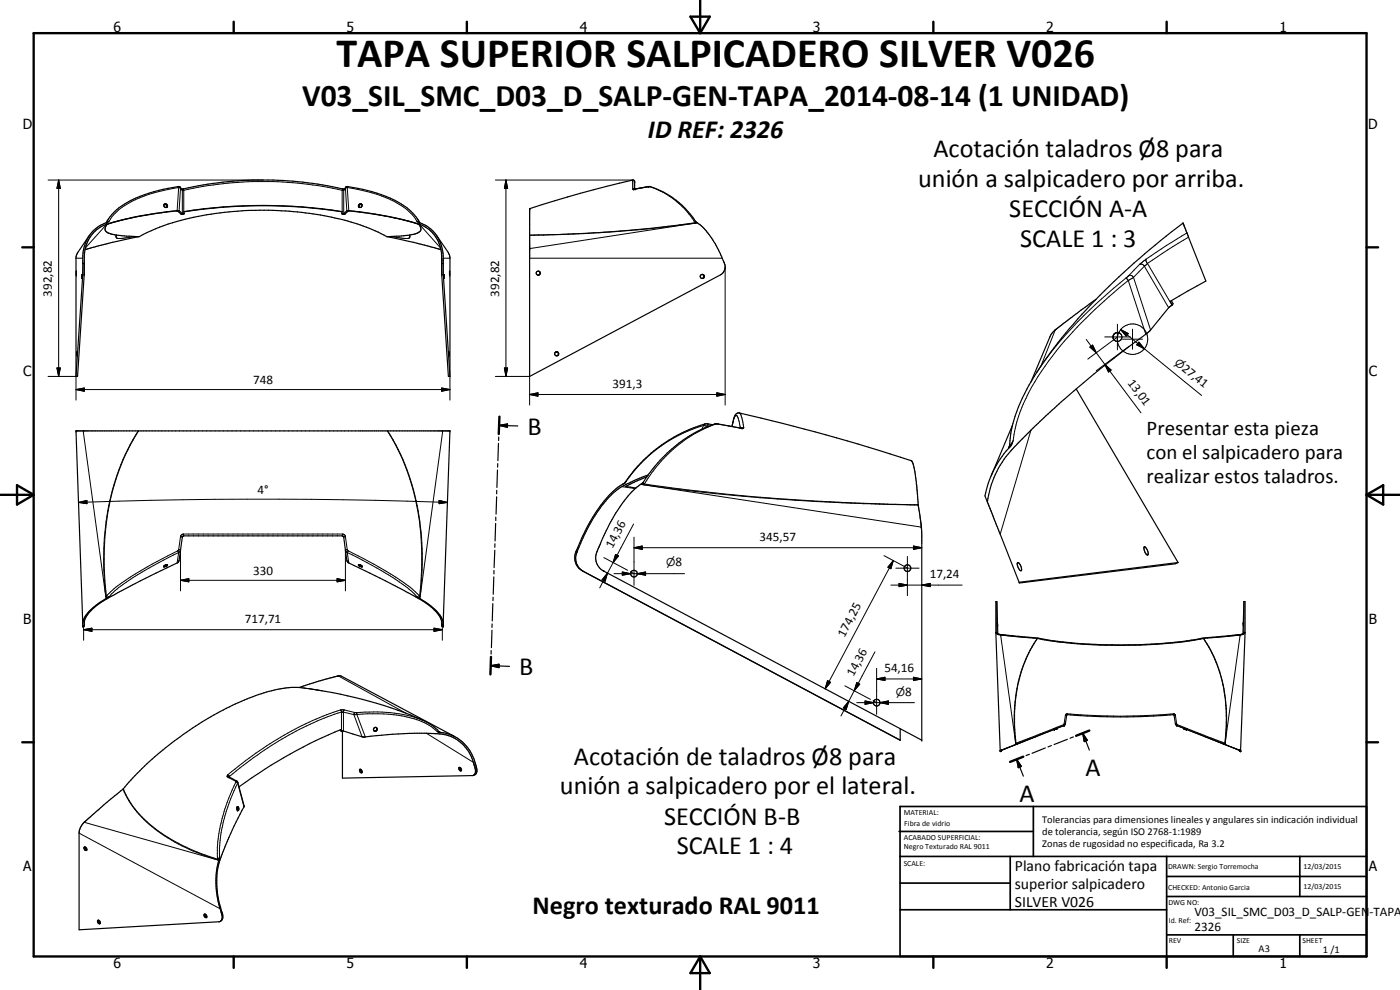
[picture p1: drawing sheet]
<svg xmlns="http://www.w3.org/2000/svg" width="420mm" height="297mm" viewBox="0 0 420 297" stroke-linecap="round" stroke-linejoin="round" font-family="sans-serif">
<g fill="none" stroke="#000" stroke-width=".35">
<path d="M54.6 56.8a110.2 110.2 0 0 1 21.3-2.8h6a110.1 110.1 0 0 1 21.4 2.8M54.6 56.9l-.6-.9a39.6 39.6 0 0 0-18.4 6.4 14.7 14.7 0 0 0-3.8 4.5M103.2 56.9l.6-.9a38 38 0 0 1 19 6.9l2 2.1 1.2 1.9M190.7 56.7l3.9-.7a22.7 22.7 0 0 1 11.5 7l2.8 3.7M190.7 56.7l-.5 .1M190.7 56.7l-.3 .1v-2.3l-.2-.4a303.5 303.5 0 0 0-31.2 8.5v50.3l57.8-30.9a2.85 2.85 0 0 0 .4-3.4 30.2 30.2 0 0 0-7-11.1l-1.2-.8M26.8 70.7l-3.4 5-.6 1.5v35.7M31.8 66.8l-1.5 .7a10.8 10.8 0 0 0-5.5 9.1v5.9l-2 30.4M32.8 66.3l-1 .5M36.2 66.1l-3.7 1.1a1.45 1.45 0 0 0-1 1.5 1.45 1.45 0 0 0 1.3 1.3 28 28 0 0 0 9 1M41.8 71l-7.9 1.7-8.4 2.2M41.8 71a74.8 74.8 0 0 1 30.9-7.8 93.8 93.8 0 0 1 38.1 5.3l5.3 2.5"/>
<path d="M49.2 61.4l.7 .1 .2 .6M49.2 61.4v.1a.65 .65 0 0 0 .2 .6 .65 .65 0 0 0 .8 0M49.2 61.4l.1-.2a.66 .66 0 0 1 .8 .1 .66 .66 0 0 1 .1 .8M50.1 62.1v.1M53.7 63.2l-6.9 .8-6.2 1.1-4.1 .9M53.7 63.2h.1M55 64.2h-.7l-1-.9-6.4 .8a72.3 72.3 0 0 0-16 3.6 10.2 10.2 0 0 0-5.6 8.9v5.8l-2 30.5h-.5M55.2 64.1h-.1M67 62.1l-11.8 1.4v.7l-.5-.1-.9-.9M67 62.1a157 157 0 0 1 23.8 0M67 62.1l-11.8 1.4M67 62.1a152.2 152.2 0 0 1 23.8 0"/>
<path d="M90.8 62.1l11.8 1.4v.7l.6-.1 .9-.9a93.2 93.2 0 0 1 16.9 2.8l1.2 .3a15.1 15.1 0 0 1 6.1 2.3 10.2 10.2 0 0 1 4.2 8v5.7l2.1 30.6h.4M90.8 62.1l11.8 1.4M102.6 64.1h.1M102.8 64.2h.7l1.1-.9h.2l9.1 1.2M108.6 61.4l-.7 .1-.1 .7M114.1 64.5l6.6 1.3 4.8 1.4M116.1 71l7.9 1.7 8.3 2.2M125.1 66.3l.9 .5M125.6 67.3a1.4 1.4 0 0 1 .8 1.2 1.4 1.4 0 0 1-.9 1.3 16.7 16.7 0 0 1-6.4 1.1l-3 .1M126 66.8a10.2 10.2 0 0 1 4.5 3.1 11.6 11.6 0 0 1 2.5 6.7v5.7l2 30.6M131.1 70.7l3.4 5 .5 1.5v35.7M208.9 66.7h.1"/>
<path d="M209.1 66.8h.1M355.1 67.1l-.1-.2a193.4 193.4 0 0 0-41.9 41.9 52.9 52.9 0 0 0-9.8 22l-.3 3.1M355.1 67.1h.1M355.1 67.1l1.1 2.8M356.2 69.9h.1M356.2 69.9l5.7 14.4-10.7 6.1 .6 1.1M22.9 81.4v1.1zM24.6 82.3v1.3M24.6 82.4v1.1M133.2 82.3v1.3M133.2 82.4v1.1M134.9 81.4v1.1z"/>
<path d="M161.5 81.4h.2M210.6 82.3h.1M210.7 82.3a.61 .61 0 0 0-.6 .7 .61 .61 0 0 0 .8 .5 .61 .61 0 0 0 .4-.7M210.7 82.3l.5 .3M210.7 82.3l.4 .2M211.1 83.4l-.2 .1M211.2 82.5l.1 .2M211.2 82.6l.1 .3M211.2 82.6l.1 .2M211.3 83.1l-.1 .2M211.3 82.7v.4M329 89.8l-12.3 9.2-1.2 1.2-.4 .8"/>
<path d="M351.5 90.2l.6 .9-.3 .4M351.8 91.5l-1.1 .8-6.4 7.6a359.2 359.2 0 0 0-25.8 20.6l-8 7.5-5 5a29.5 29.5 0 0 0-9.2 17.6M23.1 105.8v.7M23.1 105.7v1.1M23.1 106.7h.1M134.7 106.7v-1.1v1.2M134.8 106.7h-.1M166.7 105.7l-.3 .5 .3 .5 .8-.2M166.7 105.7l-.1 .1M166.9 105.6h.3M166.9 105.6l-.2 .1M167.2 105.6l.4 .4"/>
<path d="M167.2 105.6l.2 .1M167.5 105.8l.1 .2M167.6 106l-.1 .5M167.6 105.9v.4M167.6 106.4l-.1 .2M167.6 106.3l-.1 .2M315.1 101l-5.7 13.6M323 116.7l30.6 52.1M334 101.2l.1 .3M334.1 101.6l.5 .6M334.2 100.6l-.2 .5M336.1 100a1.32 1.32 0 0 0-2 1.1 1.32 1.32 0 0 0 1.9 1.3 1.32 1.32 0 0 0 .2-2.3 1.31 1.31 0 0 0-2 .4"/>
<path d="M149.4 139.1l-.1 1.1M149.6 133l-.2 5.2M149.7 131.1l-.1 1.1M149.8 127.6l2.5-.4v1zM149.8 127.6l5.6 .2M149.9 125l-.2 5.2M213.9 127.4l-1.6-.2a41.6 41.6 0 0 0-21.2 13l-3.5 4.5M219.7 128l.6-2.6a1.49 1.49 0 0 1 1.6-1.5 565.3 565.3 0 0 1 51.6 14.4 16 16 0 0 1 1.5 7l.5 6.2 1.1 8.4v62.2l-95.5-50.8a4.8 4.8 0 0 1-1.4-7l2.2-5 2.6-4.8a29.3 29.3 0 0 1 8.6-9.8l1-1.7M222.7 128.4l-7.2-1.2a11.3 11.3 0 0 0-4.6 1.5 42.7 42.7 0 0 0-16.8 14.3M303.9 127.6l-6.4 15.1M304.1 132.2l-.5 1.2a31.4 31.4 0 0 0-8 15.4l.7 1.8M148.7 157.1l-.1 5.2"/>
<path d="M148.8 155.2v1M149 149.1l-.1 5.2M149.1 147.1l-.1 1.1M149.3 141l-.2 5.3M186.9 145.3h.1M187.9 144.4l-1.1 .9a28 28 0 0 0-9.3 10.5l-3.6 7.2a9.6 9.6 0 0 0-1.4 5.1 4.3 4.3 0 0 0 2.3 3.2l95.4 50.8M194.1 143l-6.4 3 3.1 .4M194.6 142.5l-1.4 .5a25.8 25.8 0 0 0-10.6 6.4 50.2 50.2 0 0 0-9.8 18 4.6 4.6 0 0 0 2.3 4M296.3 150.6l9.5 24.1M32.8 179l-.8 .5a19.2 19.2 0 0 0-6.3 5.2l-.8 1.6v1.7l.4-.2 .1-1.9 .9-1.5a22.2 22.2 0 0 1 8-6l7.8-4.1 11.4-5.6 .3-.6 .9-7 .4-.3h47.7l.4 .4 .9 6.9 .4 .7 16.8 8.4a46.4 46.4 0 0 1 8.5 5.3l1.4 1.4 1 1.4 .3 .8v1.7l.5 .2-.1-1.7-.7-1.6a13.8 13.8 0 0 0-4.7-4.1l-2.4-1.6M49.6 169.5l-.1 .1M50.2 169.5h-.6"/>
<path d="M50.2 169.5h.1M50.3 169.5l-.4 .4-.7 .2v-.3l.5-.3M50.3 169.5l-.1 .1M103.1 161v.1M107.6 169.5h.1M107.6 169.5v.1M108 169.5l.4 .1M108.1 169.5l.6 .3-.1 .3-.5-.1-.5-.4M108.1 169.5h-.5M148 179.2l-.1 1M148.2 173.1l-.2 5.2M148.2 171.2v1"/>
<path d="M148.5 165.1l-.2 5.2M148.5 163.2v1M173 165.2v.1M181 171.2l.4 .2M305.4 168.8a2.2 2.2 0 0 1 1.1 2.4 2.21 2.21 0 0 1-1.1-2.4zM343.4 164.1a1.97 1.97 0 0 1 1 2.4 2.46 2.46 0 0 1-1.1-2.2zM353.6 168.8l-.9 .4-46.8 5.7-.1-.2M353.6 168.8l-47.8 5.9M24.8 187.1l-2-57.8h112.2l-2 57.8M147.3 199.7l2.5-.4v1zM147.3 199.7l5.6 .2M147.4 197.1l-.2 5.3"/>
<path d="M147.4 195.2v1.1M147.6 189.1l-.1 5.2M147.7 187.2l-.1 1.1M147.9 181.1l-.2 5.2M298.9 189.8l1.3 35.4M299.2 180.5h-.3v9.4l.8 .5 4.9 .6a98.6 98.6 0 0 1 13.5 1.7 165.8 165.8 0 0 0 32.3 .3l4.3-.4a131.3 131.3 0 0 1 15.9-1.9l1.6-.2a1.39 1.39 0 0 0 1.5-.8M299.2 180.5l.3 9.6M299.2 180.5v9.4l.3 .2M299.2 189.8v.1M299.3 186.9l.1 .7M299.3 187.5l.1 .1M299.3 187.1l.1 .2"/>
<path d="M299.5 190.1l.9 .3 5.3 .5a74.1 74.1 0 0 1 11.6 1.5l2.6 .3a150.4 150.4 0 0 0 19.1 .8l13-.7 9-1.4 10-.9 2-.4M373.2 186.9v.7M373.3 189.8v.1M373.3 180.5h.4v9.2M373.3 180.5v9.4l-.3 .2M373.3 180.5l-.3 9.6M373.7 189.8l-1.4 35.4M92.9 206.7a123.7 123.7 0 0 1 35.4 10.1l1.9 1.3 1.6 1.5M102.1 219v.2l.3 .2M102.4 219.4v-.5a145.6 145.6 0 0 0-30.7 17.2M102.8 219.3v14.2l39.3-.9a1.81 1.81 0 0 0 .3-2.6l-.3-1.1a11.8 11.8 0 0 0-12.4-8.8h-8.6l-12 1-6-1.8-.7 .1M112.8 218.3a.61 .61 0 0 1 .2 .7 .61 .61 0 0 1-.7 .3"/>
<path d="M131.2 219.5l1.1 .3a10.4 10.4 0 0 1 4.2 1.3M131.8 219.6h.1M270.2 218.7v3.4M316.7 218.7l-.3 .1M316.8 218.7h.1M316.9 218.7l-.3 .1M316.9 218.6v.1M316.9 218.6l-11.9 4.8M316.9 218.6l2.6-1 .7-3.1a212.9 212.9 0 0 0 32.2 0l.5 3 2.6 1.1M317.1 218.6h-.2M326.9 219.2l-4 1.6M355.3 218.6h.1"/>
<path d="M355.4 218.6h.1M355.4 218.6l.3 .1M355.5 218.6l.2 .1M355.5 218.6l11.6 4.6M355.7 218.7l.4 .1M355.8 218.7h.1M68.7 233.1l2.6 1.5 2 7.3-3 5.8-3.2 7.4a22.4 22.4 0 0 0-2 8.2l.2 5.1 1.2 4.8a2.8 2.8 0 0 1 0 3M108 230.8a.62 .62 0 0 1 .6 .4 .62 .62 0 0 1-.2 .7l-.5-.6zM108.2 230.8l.1 .5 .4 .4M136.5 221l-34.1-18.1-.6-.2-1.4 .4-8.6 2.5a11.9 11.9 0 0 1-5.2 .7 43.3 43.3 0 0 0-12.4 3.4l-3.6 1.5a102.1 102.1 0 0 0-33.7 25.6l-7.9 6.6a23.2 23.2 0 0 0-4.8 4.8l-.5 1.6v29.2l42.1-2.4 .7-.4M136.5 221.1a12.8 12.8 0 0 1 6.6 10.5l-.5 .8-.5 .2M138 230.3a.55 .55 0 0 0-.2 .7 .55 .55 0 0 0 .7 .2"/>
<path d="M138 230.3l.3 .2 .2 .7M138 230.3l.5 .8M270.1 222.1h.1M300.5 225.1l-.3 .1M300.6 225.1h-.1M300.9 225h-.3M301.4 224.7l-.9 .4M301.4 224.8l-.5 .2M302 224.5l-.6 .3M305 223.4l-2.9 1.1M305 223.4l-3.6 1.3M305.1 227.8l1.4 2.2-.9 .3z"/>
<path d="M305.1 227.8l2 5.1M305.5 223.1l-.5 .3M307.1 227l-4 1.6M308.9 226.3l-1 .4M313.7 224.4l-4 1.6M315.5 223.7l-1 .4M320.3 221.8l-4 1.6M322.1 221.1l-1 .4M324.9 220l1.4 2.1-.9 .4zM324.9 220l2 5M367.1 223.2l.5 .2M367.1 223.2l.4 .2"/>
<path d="M367.5 223.4l4.3 1.6M367.6 223.4l2.8 1.1M370.5 224.5l1.3 .5M371.8 225l.5 .2M372 225.1l.1 .1M372.2 225.2h.1M25.5 254.1a.54 .54 0 0 0-.1 .8 .54 .54 0 0 0 .7 .1M25.5 254.1l.4 .3 .2 .6M25.5 254.1l.2 .6 .4 .3M65.9 257l-.1 .9a17.5 17.5 0 0 0-1 5.8 30.4 30.4 0 0 0 1.7 10.3v.1a2.33 2.33 0 0 1 0 2.1M71.2 242.2l.1 .9M71.4 242.1l-.1-.1a.68 .68 0 0 0-.2 .7 .68 .68 0 0 0 .4 .5l.1-.1"/>
<path d="M71.4 242.1h.1M71.4 242.1l.3 .3-.1 .7M71.6 243.1h.1M29.4 276.1a.6 .6 0 0 1 .6 .4 .6 .6 0 0 1-.2 .7l-.5-.5zM29.5 276.1l.1 .5 .5 .4M61.5 274.3a.58 .58 0 0 0-.2 .7 .58 .58 0 0 0 .7 .3v-.1M61.5 274.3l.5 .4v.5M61.5 274.3l.2 .6 .3 .3M66.5 276.2l-.3 .2"/>
<circle cx="108.2" cy="61.7" r=".56"/>
<circle cx="161.5" cy="82" r=".61"/>
<circle cx="190.3" cy="172.1" r="1.01"/>
<circle cx="272.3" cy="170.5" r="1"/>
<circle cx="112.6" cy="218.8" r=".58"/>
<circle cx="263.1" cy="210.8" r=".99"/>
</g>
<g fill="#000">
<circle cx="190.2" cy="56.8" r=".18"/>
<circle cx="190.4" cy="54.5" r=".18"/>
<circle cx="159" cy="62.7" r=".18"/>
<circle cx="159" cy="62.6" r=".18"/>
<circle cx="159" cy="74.5" r=".18"/>
<circle cx="208.8" cy="66.5" r=".18"/>
<circle cx="355" cy="66.9" r=".18"/>
<circle cx="22.9" cy="82.5" r=".18"/>
<circle cx="134.9" cy="82.5" r=".18"/>
<circle cx="23.1" cy="105.6" r=".18"/>
<circle cx="134.7" cy="105.6" r=".18"/>
<circle cx="22.8" cy="129.3" r=".18"/>
<circle cx="22.9" cy="129.3" r=".18"/>
<circle cx="135" cy="129.3" r=".18"/>
<circle cx="222.7" cy="128.4" r=".18"/>
<circle cx="187.6" cy="144.7" r=".18"/>
<circle cx="193.1" cy="144.7" r=".18"/>
<circle cx="275.5" cy="151.5" r=".18"/>
<circle cx="276.5" cy="158.2" r=".18"/>
<circle cx="49.2" cy="170" r=".18"/>
<circle cx="49.8" cy="169.5" r=".18"/>
<circle cx="50.2" cy="169.5" r=".18"/>
<circle cx="108" cy="169.5" r=".18"/>
<circle cx="108.7" cy="170" r=".18"/>
<circle cx="24.9" cy="188" r=".18"/>
<circle cx="133" cy="188" r=".18"/>
<circle cx="299.2" cy="189.8" r=".18"/>
<circle cx="299.3" cy="186.9" r=".18"/>
<circle cx="299.4" cy="187.6" r=".18"/>
<circle cx="300.3" cy="190.5" r=".18"/>
<circle cx="372.2" cy="190.5" r=".18"/>
<circle cx="373.2" cy="187.6" r=".18"/>
<circle cx="373.2" cy="186.9" r=".18"/>
<circle cx="373.3" cy="189.8" r=".18"/>
<circle cx="316.4" cy="218.8" r=".18"/>
<circle cx="317.1" cy="218.6" r=".18"/>
<circle cx="319.4" cy="217.7" r=".18"/>
<circle cx="353.1" cy="217.7" r=".18"/>
<circle cx="355.3" cy="218.6" r=".18"/>
<circle cx="355.4" cy="218.6" r=".18"/>
<circle cx="356.1" cy="218.8" r=".18"/>
<circle cx="68.7" cy="233.1" r=".18"/>
<circle cx="276.6" cy="222.1" r=".18"/>
<circle cx="300.2" cy="225.2" r=".18"/>
<circle cx="300.5" cy="225.1" r=".18"/>
<circle cx="372" cy="225.1" r=".18"/>
<circle cx="372.3" cy="225.2" r=".18"/>
<circle cx="71.2" cy="243.1" r=".18"/>
</g>
<g fill="none" stroke="#000" stroke-width=".3">
<path d="M14.4 54h64.5M17.6 54l.5 2.5h-1zM17.6 54v58.9M53.4 56l.2 .3M53.6 56.3a40.1 40.1 0 0 0-16.8 5.8l-2.3 1.9-1.7 2.3-.9 .5M53.6 56.3l.5 .1M53.6 56.3l-.4 6.9M54.1 56.2l.1 .2M54.1 56.4h.1M54.2 56.4l.5 .7M54.2 56.4l-.4 6.8M54.6 56.9l.1 .2"/>
<path d="M54.7 57.1v7M55.1 56.7h.1M55.1 56.7v7.4M102.8 56.7h.1M102.8 57.1a105.3 105.3 0 0 0-20.9-2.6h-6a111.8 111.8 0 0 0-21.2 2.7M102.8 57.1v.1M102.8 56.7l-.1 7.4M103.2 56.9v7.2M103.7 56.4l-.6 .8h-.3M103.7 56.4l.4 6.8M103.7 56.4h.1M103.8 56.2l-.1 .2"/>
<path d="M104.2 56.3a40.1 40.1 0 0 1 16.9 5.8 17.5 17.5 0 0 1 4.2 4.4l.5 .3M104.2 56.3l-.5 .1M104.2 56.3l.5 6.9M104.4 56h.1M104.4 56l-.2 .3M148.7 54h41.3M151.8 54l.5 2.5h-.9zM151.8 54v58.9M189.9 54h.1M189.9 54v2.7M189.9 56.7h.8M189.9 56.7l.4 .1"/>
<path d="M190.7 56.7h.1M194.6 56h.1M195 56a25.3 25.3 0 0 1 13.4 10.5l.2 .3M195.1 56l-4.4 .7M22.8 77.5h2M24.8 79l.5 .1M32 66.8h.1M32 67.3l-6.4 7.1M32.6 65.6l-.6 1.2M34.9 71.2v.1M35 70.5l-.1 .1a.57 .57 0 0 0-.1 .6 .57 .57 0 0 0 .6 .3l4.9-.5M122.9 70.5l.1 .3a.53 .53 0 0 1-.1 .6 .53 .53 0 0 1-.5 .1l-4.9-.5"/>
<path d="M125.2 65.6l.7 1.2M125.8 66.8h.1M125.8 67.3l6.4 7.1M125.9 66.8h.1M133 77.5h2M133 79l-.5 .1M159 77.5h57.7M159 70.5h1.3M170.5 70.3l-8.8 .2M208.6 66.8v.2M208.6 66.8a358.9 358.9 0 0 1-28.8 3l-9.3 .4M208.6 67l-16 1.9-9.6 .7-24 1"/>
<path d="M208.8 66.5l-.2 .3M209.1 66.8l-.5 .2M209.2 66.8l-50.2 7.8M342 79.4l-3.3 3.3M342 79.4a1.04 1.04 0 0 1 1.4 .5M343.4 79.9l-3.2 3.3M343.4 79.9l7.3 12.4M343.9 77.8v.6l.5 .6M343.9 77.8l-1.9 1.6M344.4 79l-1 .9M344.4 79l7.3 12.6M356.2 69.9l-6.2 3.8-6.1 4.1"/>
<path d="M356.7 71.2l-12.3 7.8M24.8 82.5h.5M133 82.5h-.4M217.6 80.1v41.4M316.7 99l-4.3 10.8M335.4 97.3v7.6M336.3 98.9l2.3 1.2-.6 .7zM336.3 98.9l7.1 5.7M338 83.4a127.7 127.7 0 0 0-26.8 28.3M338 83.4l.6 .8M338.6 84.2a119 119 0 0 0-29 32 44 44 0 0 0-5.5 16l-1.1 1.6M338.6 84.2l5.3 16.1"/>
<path d="M338.7 82.7l-.7 .7M338.7 82.7h1l.5 .5M339.9 98.8v6M340.2 83.2l-1.6 1M340.2 83.2l5.1 15.8M14.4 112.9h8.4v7.2M17.1 110.4h1l-.5 2.5zM22.8 116.9l2.5-.5v1zM22.8 116.9h112.2M132.5 116.4l2.5 .5-2.5 .5zM135 112.9v7.2M148.7 112.9h10.3v8.6"/>
<path d="M151.4 110.4h.9l-.5 2.5zM159 118.4l2.4-.5v1zM159 118.4h58.6M215.1 117.9l2.5 .5-2.5 .5zM326 101.9l3 3.9M327.1 104.1l.8-.6 1.1 2.3zM329 105.8l2.6 3.5M331.5 101.1h7.7M331.6 109.3l1.8 1.7-.7 .6zM331.6 109.3l10.8 14.6M335.2 101.2l-8.7 6.5M336.9 101.8h6"/>
<path d="M338.9 103.9l-9.9 7.4M341.8 102.7l1.6 1.9-2.2-1.1zM343.4 104.6l17.2 14.1M25 129.3l6.8 50.3M41.5 129.3a72.8 72.8 0 0 0-10.3 43.3l.6 6.4M41.6 129.3a70.9 70.9 0 0 0-10.3 40l.7 9.6M116.2 129.3a71 71 0 0 1 10.3 41.6l-.6 8M116.4 129.3a73.3 73.3 0 0 1 10.1 44.9l-.4 4.8M132.9 129.3l-6.9 50.3M211.1 127.7a40.7 40.7 0 0 0-9.6 4.2 43.5 43.5 0 0 0-13.9 12.8M211.1 127.7l1.3 .2M211.1 127.7l-.5 1.1"/>
<path d="M211.6 127.2l-.5 .5M212.4 127.9l.1 .1M212.4 127.9l-.1 .1M212.6 127.2l-.2 .7M214.5 127.2h.4M214.9 127.2l.6 .1M214.9 127.2l-3 1.2-3.8 1.9a43.7 43.7 0 0 0-14.7 14.9M215.5 127.2v.1M215.5 127.3l6.5 1.1M219.7 128l.5-2.1a.94 .94 0 0 1 .9-1.2l.4 .7 .7 3M221.9 123.9v.1M221.9 124l.8 1.3 .5 3.1"/>
<path d="M221.9 128.4h.1M222 128.4h1.2M223.2 128.4h.1M223.2 128.4h-.6M302.8 134.2h.1M302.8 134.2l.2-.5-.3 .9M303 133.8h.1M303 133.9l-.2 .3M303.2 134l-.4 .2M309.4 129.1l-9.2 31.2M23.6 150.7l2.5-.5v.9zM23.6 150.7a1561.9 1561.9 0 0 1 110.7 0"/>
<path d="M131.8 150.2l2.5 .5-2.5 .4zM186.7 146l3.9 .6M190.1 157.2l-6.1 11.6M192.3 145.3l84.2 12.9M192.6 145.2h.1M192.6 145.2l.7 .3M193.1 144.7l-.1 .3 .4 .2M193.3 145.5a608.1 608.1 0 0 0 67 5.6l15.2 .3M193.4 145.2l8 1.1a602.5 602.5 0 0 0 43.8 4.1l30.3 1.1M193.4 145.2l-.1 .3M31.8 179l.4 .4M32 179.1h.1"/>
<path d="M32 178.9v.2M32 178.9l-.2 .1M53.3 165.3a146.1 146.1 0 0 0-14.8 8.2l-1.3 .9a22 22 0 0 0-5.2 4.5M53.3 165.3l.3 .5M53.6 165.8a93.9 93.9 0 0 0-19.5 11.9l-1.3 1.3-.8 .1M53.6 164.9l-.3 .4M53.6 164.9l.6 .2M53.6 165.8l-.4 3.1M54.1 165.3l-.5 .5M54.2 174.1l2.5-.5v1zM54.2 161l-.6 3.9M54.2 165.1v12.2"/>
<path d="M54.2 165.1h-.1M54.2 161l.5 .2M54.2 174.1h49.5M55.1 160.2v.6M55.1 160.2a.87 .87 0 0 0-.9 .8M55.1 160.2h47.7M101.2 173.6l2.5 .5-2.5 .5zM102.8 160.2l-.1 .6M102.8 160.2l.6 .2 .3 .6M103.7 161l-.5 .2M103.7 165.1v12.2M103.7 161l.5 3.9"/>
<path d="M103.7 165.1l.5 .7M104.2 165.8a96 96 0 0 1 19.6 11.9l1.3 1.3 .6 .2 .2-.3M104.2 164.9l.3 .4M104.2 164.9l-.5 .2M104.2 165.8l.5 3.1M104.5 165.3a91.9 91.9 0 0 1 20.2 12.3l1.2 1.3M104.5 165.3l-.3 .5M125.8 179.1h.1M125.9 178.9l.2 .1M126.1 179l-.4 .4M172.8 165.6l.3 .1M174.8 171.3l.3 .1"/>
<path d="M181.1 171.3l.3 .1M181.2 167.3l7.2 3.8M182.3 172l-.7 2.4-.9-.5zM182.3 172l-2.3 4.4M184 168.8l-1.7 3.2M184.3 172.1h21.1M184.7 166.4l.9 .4-1.6 2zM186.8 171.6l2.5 .5-2.5 .5zM189.2 171.5l.9 .5M190.3 164.3l2.4-.5v1zM190.3 161.2v14.4M190.3 164.3h86.3"/>
<path d="M191.3 172.1l2.4-.5v1zM265.3 166.7l6.8 3.6M267.4 175.6h21.3M268.1 168.2l-.7 2.4-.9-.4zM268.1 168.2l-20.5 38.5M268.8 170.5h7M269.8 175l2.5 .6-2.5 .4zM272.3 167v11.7M274.1 163.8l2.5 .5-2.5 .5zM276.6 175.6l2.6-.6v1zM25.1 188.9l2.5-.4v.9zM25.1 188.9h107.6"/>
<path d="M25.1 187.9v4.2M25.3 187.6l-.5 .1M130.2 188.5l2.5 .4-2.5 .5zM132.5 187.6l.5 .1M132.7 187.9v4.2M262.6 195.6l-6.2 11.7M299.2 189.7v.1M300.3 190.5l4.6 32.9M311.3 191.6a43.5 43.5 0 0 0-6.7 29.3l.2 2.1M311.4 191.6a40.8 40.8 0 0 0-6.9 22.1v4.1l.4 5.2M361.1 191.6a41.2 41.2 0 0 1 6.9 23.1l-.1 4.2-.3 4.1M361.2 191.6a43.6 43.6 0 0 1 6.8 28.3l-.3 3.1"/>
<path d="M372.2 190.5l-4.6 32.9M373.3 189.7v.1M89.8 206.3l1.6 .2M89.9 206.2l3 .5M91.6 206.5l5.2 .8M101.5 202.8l20.3 11.2M102.2 213l-2.1 .7a102.8 102.8 0 0 0-31.7 18.8M102.2 213h1.1M102.2 213l.3 .5v5.9M103.3 213l3.2 .8M103.3 213l-.2 .4v5.9M106.2 214.4a6.9 6.9 0 0 0-6.8 .3 97.6 97.6 0 0 0-20.1 10.4l-4.2 2.9-6.2 5"/>
<path d="M106.2 214.4l2.5 6.7M106.5 213.8h.5M106.5 213.8l-.3 .6M107 213.8a41.9 41.9 0 0 1 20.1 2.4M107 213.8v.1M107 213.9l.1 .5M107.1 214.4a45 45 0 0 1 16.5 1.1 18.9 18.9 0 0 1 7.8 4l.5 .1M107.1 214.4h-.9M107.1 214.4l2.5 6.7M131.8 219.6h.1M131.9 219.6v.2M131.9 219.6l-.1-.1 .5 .3"/>
<path d="M248.4 204.2l.8 .5-1.6 2zM253.6 205.8l7.6 4M254.7 210.4l-.8 2.5-.8-.5zM254.7 210.4l-2.3 4.4M256.4 207.3l-1.7 3.1M257.1 204.8l.9 .5-1.6 2zM257.1 210.8h17.3M259.6 210.3l2.5 .5-2.5 .5zM262 210.2l.9 .5M263.1 203.7l2.5-.5v1zM263.1 200.5v13.8M263.1 203.7h13.5"/>
<path d="M264.1 210.8l2.5-.5v1zM274.1 203.2l2.5 .5-2.5 .5zM319.2 217.4l-14.3 5.6M319.2 217.4l.2 .3M319.4 217.7h.1M319.4 217.7l-13.7 5.4-.6 .1-.2-.2M319.4 217.2l-.2 .2M319.4 217.2h.3M319.7 214.6l-.3 2.6M319.7 214.6h.4M319.7 217.2h.1M320.3 214.2l-.6 .4"/>
<path d="M320.3 214.2a176.4 176.4 0 0 0 31.9 0M320.3 214.2l.1 .2M352.2 214.2l.6 .4M352.2 214.2l-.1 .2M352.4 214.6h.1M352.4 214.6h.4M352.8 214.6l.3 2.6M352.8 217.2h.3M352.8 217.2h.1M353.1 217.7l11.6 4.5a4 4 0 0 0 2.9 .9v-.1M353.1 217.2l.2 .2M353.1 217.7h.1"/>
<path d="M353.2 217.6v.1M353.3 217.6h-.1M353.3 217.4l14.3 5.6M353.3 217.4v.2M36.9 236.8a33.4 33.4 0 0 0 15.5 15.8 64.7 64.7 0 0 0 12.8 5.4M37 236.6a31.9 31.9 0 0 0 14.5 15.3l2.1 1.1a59.9 59.9 0 0 0 11.7 4.8M68.4 233.2l2.3 1.2M68.4 232.5a.39 .39 0 0 0-.3 .3 .39 .39 0 0 0 .3 .4M68.4 232.5l.5 .5M68.7 233.1l-.3 .1M68.9 233l-.1 .2M68.9 233v.2"/>
<path d="M70.7 234.4l.1 .3M70.8 234.7a54.9 54.9 0 0 0-4.7 13.1l-.7 4.7-.1 5.3M70.8 234.7l.5 .2M71.1 234.4h-.4M71.3 234.9a49.1 49.1 0 0 0-5.5 22.6l-.5 .3M71.3 234.9l1.9 7.2M71.4 234.7l-.1 .2M71.4 234.9h-.1M128 220l14.1 8.7M143 230.2l-.4 .2M300.5 225.1h.1M304.8 223h.1"/>
<path d="M304.8 223l.3 .3M367.6 223h.1M367.7 223l-.3 .3M372 225.1h.1M23.7 250l42.4 22.7M25.3 246.7l40.4 11.4M65.3 257.8l-.1 .2M65.8 257.9l-.6 .1M66.7 274.1l-.2 .2"/>
<circle cx="339.9" cy="101.8" r="4.6"/>
</g>
<g fill="none" stroke="#000" stroke-width=".71">
<path d="M10.1 9.9h400v277.1h-400zM70.1 6.5v3.4M140.1 6.5v3.4M207.2 5h5.8l-2.9 4.9zM210.1 0v9.9M280.1 6.5v3.4M350.1 6.5v3.4M6.7 74.2h3.4M410.1 74.2h3.5M149.9 125l-.2 5.2M.1 148.5h10M5.1 145.6l5 2.9-5 2.9z"/>
<path d="M410.1 148.5h10M410.1 148.5l5-2.9v5.8zM147.4 197.1l-.2 5.3M326.9 219.2l-4 1.6M6.7 222.7h3.4M307.1 227l-4 1.6M410.1 222.7h3.5M70.1 287v3.4M140.1 287v3.4M210.1 287v10M210.1 287l2.9 5h-5.8zM280.1 287v3.4"/>
<path d="M350.1 287v3.4"/>
</g>
<g fill="none" stroke="#000" stroke-width=".51">
<path d="M269.8 249.5h40.3M270.1 242h140v45h-140zM270.1 257h140M303.2 257v16M310.1 242v15M350.1 257v30M390.1 257v12M270.1 265h33.1M270.1 273h80M350.1 269h60M350.1 263h60M350.1 280.5h60"/>
<path d="M370.1 280.5v6.5M390.1 280.5v6.5"/>
</g>
<g fill="#000">
<path d="M17.6 54l.5 2.5h-1zM151.8 54l.5 2.5h-.9zM17.1 110.4h1l-.5 2.5zM22.8 116.9l2.5-.5v1zM132.5 116.4l2.5 .5-2.5 .5zM151.4 110.4h.9l-.5 2.5zM159 118.4l2.4-.5v1zM215.1 117.9l2.5 .5-2.5 .5zM327.1 104.1l.8-.6 1.1 2.3zM331.6 109.3l1.8 1.7-.7 .6zM336.3 98.9l2.3 1.2-.6 .7zM341.8 102.7l1.6 1.9-2.2-1.1z"/>
<path d="M149.8 127.6l2.5-.4v1zM23.6 150.7l2.5-.5v.9zM131.8 150.2l2.5 .5-2.5 .4zM54.2 174.1l2.5-.5v1zM101.2 173.6l2.5 .5-2.5 .5zM182.3 172l-.7 2.4-.9-.5zM184.7 166.4l.9 .4-1.6 2zM186.8 171.6l2.5 .5-2.5 .5zM190.3 164.3l2.4-.5v1zM191.3 172.1l2.4-.5v1zM268.1 168.2l-.7 2.4-.9-.4zM269.8 175l2.5 .6-2.5 .4z"/>
<path d="M274.1 163.8l2.5 .5-2.5 .5zM276.6 175.6l2.6-.6v1zM25.1 188.9l2.5-.4v.9zM130.2 188.5l2.5 .4-2.5 .5zM147.3 199.7l2.5-.4v1zM248.4 204.2l.8 .5-1.6 2zM254.7 210.4l-.8 2.5-.8-.5zM257.1 204.8l.9 .5-1.6 2zM259.6 210.3l2.5 .5-2.5 .5zM263.1 203.7l2.5-.5v1zM264.1 210.8l2.5-.5v1zM274.1 203.2l2.5 .5-2.5 .5z"/>
<path d="M305.1 227.8l1.4 2.2-.9 .3zM324.9 220l1.4 2.1-.9 .4z"/>
</g>
<text font-size="12.6" x="101" y="20.1">TAPA SUPERIOR SALPICADERO SILVER V026</text>
<text font-size="9.4" x="90.7" y="31.8">V03_SIL_SMC_D03_D_SALP-GEN-TAPA_2014-08-14 (1 UNIDAD)</text>
<g font-size="7.9">
<text x="194.5" y="41.4">ID REF: 2326</text>
<text x="280.2" y="47.1">Acotación taladros Ø8 para</text>
<text x="275.5" y="56.1">unión a salpicadero por arriba.</text>
<text x="302.9" y="65.1">SECCIÓN A-A</text>
<text x="306.1" y="74.1">SCALE 1 : 3</text>
<text x="158.3" y="130.4">B</text>
<text x="155.8" y="202.5">B</text>
<text x="172.2" y="229.4">Acotación de taladros Ø8 para</text>
<text x="325.8" y="232.9">A</text>
<text x="168.1" y="238.4">unión a salpicadero por el lateral.</text>
<text x="306" y="240.7">A</text>
<text x="199.3" y="247.4">SECCIÓN B-B</text>
<text x="203.1" y="256.4">SCALE 1 : 4</text>
<text x="159.8" y="274.3">Negro texturado RAL 9011</text>
</g>
<g font-size="6.3">
<text x="344.1" y="130.4">Presentar esta pieza</text>
<text x="344.1" y="137.6">con el salpicadero para</text>
<text x="344.1" y="144.8">realizar estos taladros.</text>
</g>
<g font-size="4.7">
<text x="304.6" y="261.2">Plano fabricación tapa</text>
<text x="304.6" y="266.6">superior salpicadero</text>
<text x="304.6" y="272">SILVER V026</text>
</g>
<g font-size="4.2">
<text x="34" y="9.6">6</text>
<text x="104" y="9.6">5</text>
<text x="174" y="9.6">4</text>
<text x="244" y="9.6">3</text>
<text x="314" y="9.6">2</text>
<text x="384" y="9.6">1</text>
<text x="6.8" y="38.7">D</text>
<text x="410.6" y="38.7">D</text>
<text x="7" y="112.9">C</text>
<text x="410.8" y="112.9">C</text>
<text x="7" y="187.1">B</text>
<text x="410.8" y="187.1">B</text>
<text x="7" y="261.4">A</text>
<text x="410.8" y="261.4">A</text>
<text x="34" y="290.4">6</text>
<text x="104" y="290.4">5</text>
<text x="174" y="290.4">4</text>
<text x="244" y="290.4">3</text>
<text x="314" y="290.4">2</text>
<text x="384" y="290.4">1</text>
</g>
<g font-size="3.9">
<text x="15.6" y="89" transform="rotate(-90 15.6 89)">392,82</text>
<text x="149.8" y="89" transform="rotate(-90 149.8 89)">392,82</text>
<text x="354.4" y="110.9" transform="rotate(39 354.4 110.9)">27,41</text>
<text x="75.9" y="115.4">748</text>
<text x="183.8" y="116.3">391,3</text>
<text x="338.3" y="114.9" transform="rotate(53 338.3 114.9)">13,01</text>
<text x="77.3" y="148.3">4°</text>
<text x="183.8" y="164.8" transform="rotate(-62 183.8 164.8)">14,36</text>
<text x="228" y="162.3">345,57</text>
<text x="75.9" y="172.6">330</text>
<text x="202.7" y="170">8</text>
<text x="279" y="173.5">17,24</text>
<text x="73.5" y="186.9">717,71</text>
<text x="253.5" y="191.3" transform="rotate(-62 253.5 191.3)">174,25</text>
<text x="256.2" y="203.2" transform="rotate(-62 256.2 203.2)">14,36</text>
<text x="265.4" y="201.6">54,16</text>
<text x="271.6" y="208.7">8</text>
<text x="358.5" y="275">V03_SIL_SMC_D03_D_SALP-GEN-TAPA</text>
<text x="358.5" y="279.4">2326</text>
</g>
<g font-size="3.3">
<text x="352.3" y="109.1" transform="rotate(39 352.3 109.1)">⌀</text>
<text x="199.9" y="170">⌀</text>
<text x="268.8" y="208.7">⌀</text>
</g>
<g font-size="3.1">
<text x="312.7" y="246.8">Tolerancias para dimensiones lineales y angulares sin indicación individual</text>
<text x="312.7" y="250.4">de tolerancia, según ISO 2768-1:1989</text>
<text x="312.7" y="254">Zonas de rugosidad no especificada, Ra 3.2</text>
<text x="377.7" y="285.6">A3</text>
<text x="397" y="285.9">1 /1</text>
</g>
<g font-size="2.4">
<text x="271.2" y="244.4">MATERIAL:</text>
<text x="271.3" y="252">ACABADO SUPERFICIAL:</text>
<text x="271.4" y="247.9">Fibra de vidrio</text>
<text x="271.3" y="254.6">Negro Texturado RAL 9011</text>
<text x="271.2" y="259.7">SCALE:</text>
<text x="350.6" y="260.8">DRAWN: Sergio Torremocha</text>
<text x="391.2" y="260.6">12/03/2015</text>
<text x="350.6" y="267">CHECKED: Antonio Garcia</text>
<text x="391.2" y="266.7">12/03/2015</text>
<text x="350.6" y="271.4">DWG NO:</text>
<text x="350.8" y="276.9">Id. Ref:</text>
<text x="350.8" y="282.8">REV</text>
<text x="371.2" y="282.9">SIZE</text>
<text x="390.9" y="282.9">SHEET</text>
</g>
</svg>
